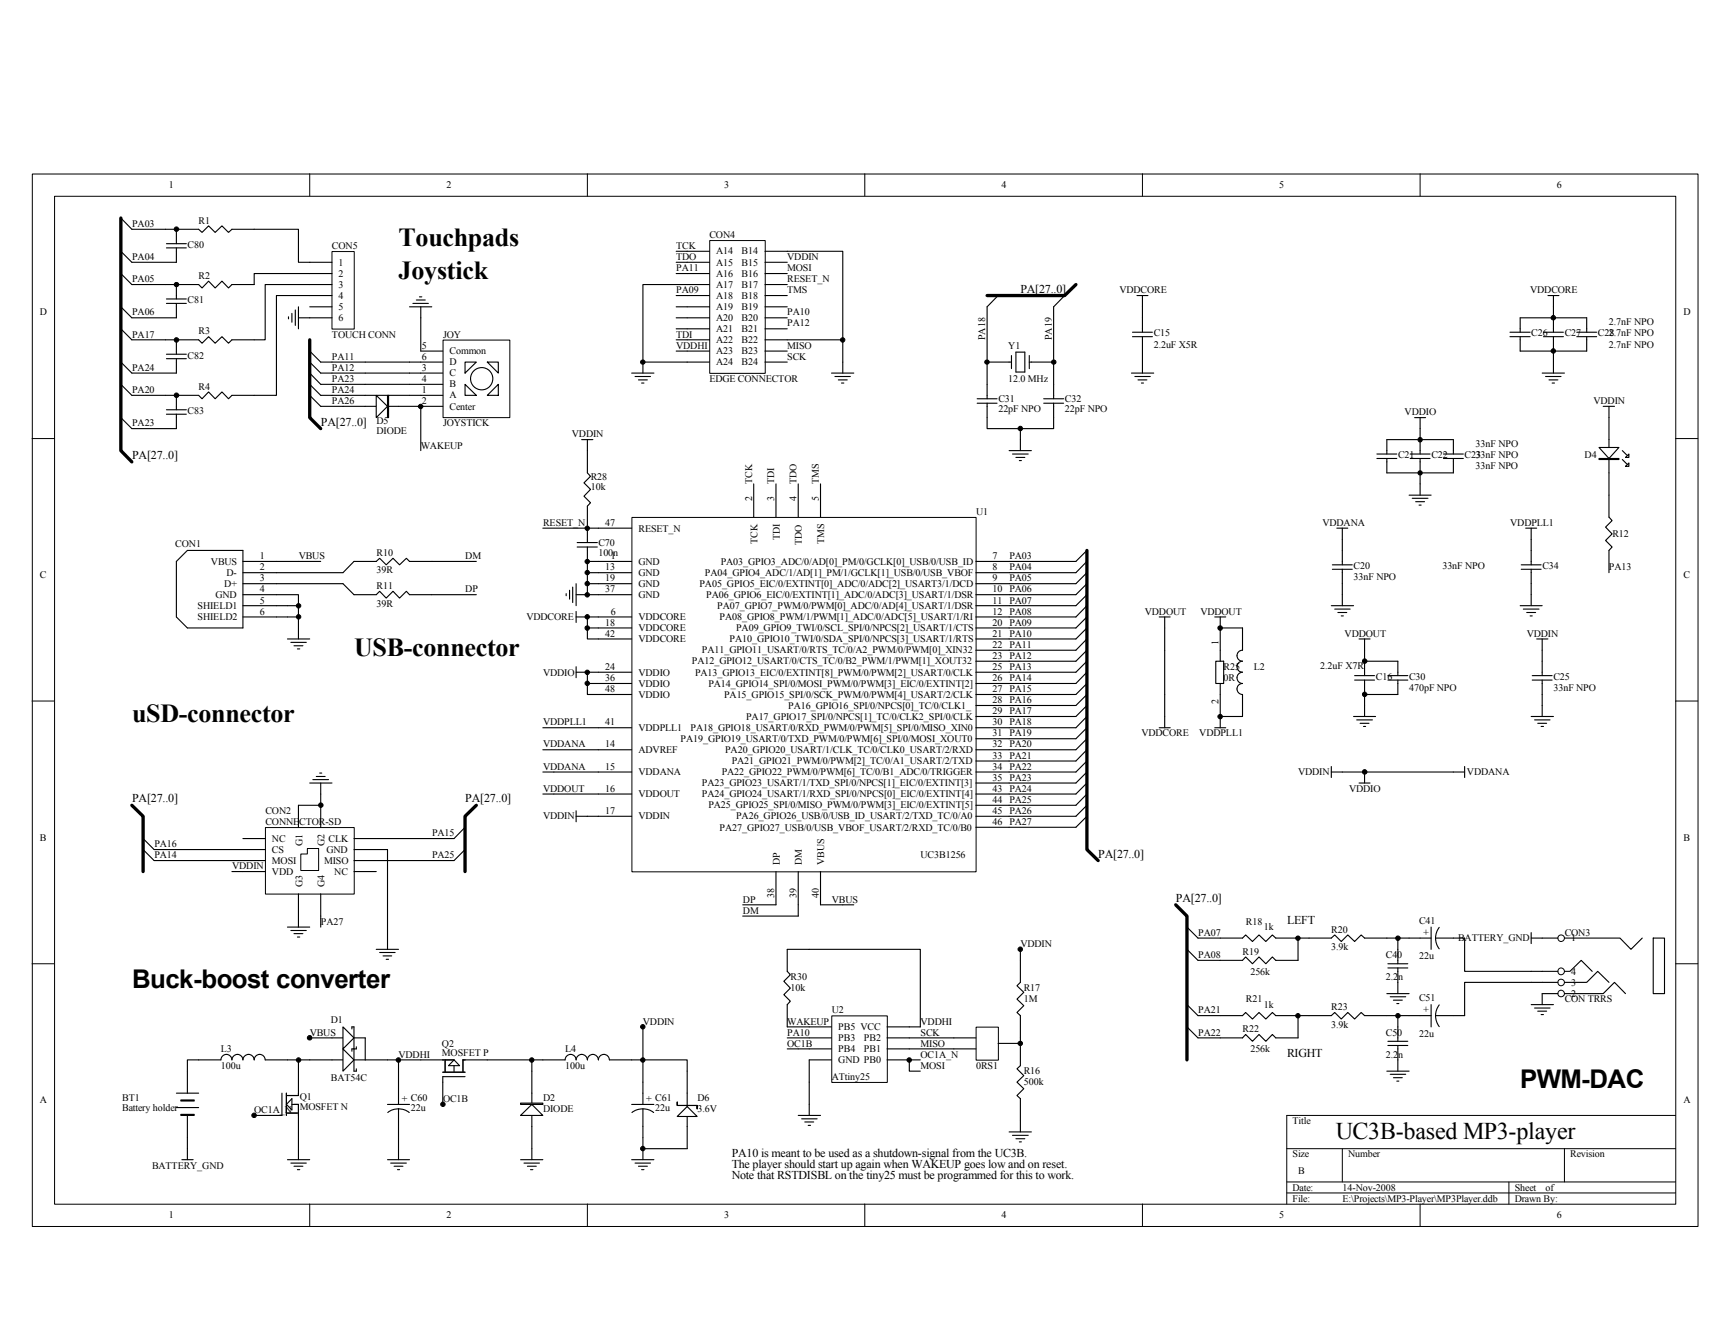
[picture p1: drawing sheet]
<svg xmlns="http://www.w3.org/2000/svg" width="279mm" height="216mm" viewBox="0 0 279 216" stroke-linecap="round" stroke-linejoin="round" font-family="sans-serif">
<g fill="none" stroke="#000" stroke-width=".16">
<path d="M5.2 28.1h269.2v170.1h-269.2zM8.8 31.7h262v162.9h-262zM50 28.1v3.6M94.9 28.1v3.6M139.7 28.1v3.6M184.6 28.1v3.6M229.5 28.1v3.6M5.2 70.9h3.6M270.8 70.9h3.6M5.2 113.3h3.6M270.8 113.3h3.6M5.2 155.7h3.6"/>
<path d="M270.8 155.7h3.6M50 194.6v3.6M94.9 194.6v3.6M139.7 194.6v3.6M184.6 194.6v3.6M207.9 185.6h62.9M207.9 191h62.9M207.9 192.8h62.9M216.9 185.6v5.4M229.5 194.6v3.6M243.8 191v3.6M252.8 185.6v5.4"/>
<path d="M270.8 180.3h-62.9v14.3"/>
</g>
<path d="M102.2 83.7h55.5v57.2h-55.5z" fill="#fff"/>
<path d="M102.1 83.6h55.6v57.3h-55.6z" fill="none" stroke="#000" stroke-width=".16"/>
<g fill="none" stroke="#000" stroke-width=".18">
<path d="M121.8 78.2v5.4M125.4 78.2v5.4M129 78.2v5.4M132.6 78.2v5.4M96.7 90.7h5.4M96.7 99.7h5.4M96.7 92.5h5.4M96.7 94.3h5.4M96.7 96.1h5.4M96.7 85.4h5.4M157.7 90.7h5.4M157.7 99.7h5.4"/>
<path d="M157.7 92.5h5.4M157.7 94.3h5.4M157.7 96.1h5.4M157.7 97.9h5.4M96.7 101.5h5.4M96.7 103.3h5.4M96.7 108.6h5.4M96.7 110.5h5.4M96.7 112.2h5.4M96.7 117.6h5.4M157.7 101.5h5.4M157.7 103.3h5.4"/>
<path d="M157.7 105.1h5.4M157.7 106.9h5.4M157.7 108.6h5.4M157.7 110.5h5.4M157.7 112.2h5.4M157.7 114h5.4M157.7 115.8h5.4M157.7 117.6h5.4M157.7 119.4h5.4M96.7 121.2h5.4M96.7 124.8h5.4M96.7 128.3h5.4"/>
<path d="M96.7 131.9h5.4M157.7 121.2h5.4M157.7 124.8h5.4M157.7 128.3h5.4M157.7 131.9h5.4M157.7 123h5.4M157.7 126.5h5.4M157.7 130.1h5.4M157.7 133.7h5.4M125.4 140.8v5.4M129 140.8v5.4M132.6 140.8v5.4"/>
</g>
<path d="M134.5 164.2h8.9v10.7h-8.9z" fill="#fff"/>
<path d="M134.4 164.2h9v10.7h-9z" fill="none" stroke="#000" stroke-width=".16"/>
<g fill="none" stroke="#000" stroke-width=".18">
<path d="M28.5 179h3.6M28.5 176.7h3.6M30.3 173.1v3.6M32.1 171.3h3.6a.89 .89 0 0 1 .9-.9 .89 .89 0 0 1 .9 .9 .89 .89 0 0 1 .9-.9 .89 .89 0 0 1 .9 .9 .91 .91 0 0 1 .9-.9 .91 .91 0 0 1 .9 .9 .89 .89 0 0 1 .9-.9 .89 .89 0 0 1 .9 .9h3.6M87.7 171.3h3.6a.89 .89 0 0 1 .9-.9 .89 .89 0 0 1 .9 .9 .91 .91 0 0 1 .9-.9 .91 .91 0 0 1 .9 .9 .89 .89 0 0 1 .9-.9 .89 .89 0 0 1 .9 .9 .89 .89 0 0 1 .9-.9 .89 .89 0 0 1 .9 .9h3.6M130.8 165.9h3.6M130.8 167.7h3.6M130.8 169.5h3.6M130.8 171.3h3.6M143.3 165.9h3.6M143.3 167.7h3.6M143.3 169.5h3.6"/>
<path d="M143.3 171.3h3.6M30.3 180.3v3.6M46.5 187.4h3.5M47 188h2.5M47.5 188.5h1.4M48.1 189h.3M48.2 185.6v1.8"/>
</g>
<path d="M29.2 177.8h2.2v.1h-2.2z" fill-rule="evenodd" fill="#fff"/>
<path d="M29.2 177.8h2.2v.1h-2.2z" fill="none" stroke="#000" stroke-width=".18"/>
<path d="M29.2 180.1h2.2v.2h-2.2z" fill-rule="evenodd" fill="#fff"/>
<g fill="none" stroke="#000" stroke-width=".18">
<path d="M175.6 88.9l-1.7 1.8h-10.8M175.6 90.7l-1.7 1.8h-10.8M175.6 92.5l-1.7 1.8h-10.8M175.6 94.3l-1.7 1.8h-10.8M175.6 96.1l-1.7 1.8h-10.8M175.6 97.9l-1.7 1.8h-10.8M175.6 99.7l-1.7 1.8h-10.8M175.6 101.5l-1.7 1.8h-10.8M175.6 103.3l-1.7 1.8h-10.8M175.6 105.1l-1.7 1.8h-10.8M175.6 106.9l-1.7 1.7h-10.8M175.6 108.6l-1.7 1.9h-10.8"/>
<path d="M175.6 110.5l-1.7 1.7h-10.8M175.6 112.2l-1.7 1.8h-10.8M175.6 114l-1.7 1.8h-10.8M175.6 115.8l-1.7 1.8h-10.8M175.6 117.6l-1.7 1.8h-10.8M175.6 119.4l-1.7 1.8h-10.8M175.6 121.2l-1.7 1.8h-10.8M175.6 123l-1.7 1.8h-10.8M175.6 124.8l-1.7 1.7h-10.8M175.6 126.5l-1.7 1.8h-10.8M175.6 128.3l-1.7 1.8h-10.8M175.6 130.1l-1.7 1.8h-10.8"/>
<path d="M175.6 131.9l-1.7 1.8h-10.8M164.9 153.4v5.4l-.6 .5 1.1 1.1-1.1 1.1 1.1 1-1.1 1.1 .6 .5v3.6M191.8 149.8l1.8 1.8h7.2l.5-.5 1.1 1 1.1-1 1.1 1 1-1 .6 .5h3.6M224.3 156.4h3.2M224.3 155.7h3.2M225.9 151.6v4.1M225.9 156.4v4.2M231.3 151.6h-10.8l-.5-.5-1.1 1-1.1-1-1.1 1-1-1-.6 .5h-5.3v3.6h-3.6l-.6-.6-1 1.1-1.1-1.1-1.1 1.1-1.1-1.1-.5 .6h-7.2l-1.8-1.8M231.3 149.8v3.6M232 151.6l.2 1.1 .4 .6M232 151.6h4.7M232.6 149.9l-.5 1-.1 .7"/>
<path d="M32.1 171.3h-1.8v1.8M45.6 176.7v3.6h-4.5M46.3 176.7v3.6M46.3 179.9h1.9M46.5 171.3h3.5M47.2 178.5h1v7.1M47.2 177.5v1.9l-.9-.9zM48.2 171.3v5.7h-1.9M62.6 178.5h3.6M62.6 171.3h10.8M64.4 179.2l1.1 .2 .6 .4M64.4 179.2l-1.1 .2-.6 .4"/>
<path d="M64.4 171.3v7.2M64.4 179.2v8.2M71.6 173.3h3.5M71.9 171.3v2M73.4 171.3l.9 .9h-1.8zM73.4 172.2v1.1M75.1 174h-3.5v4.5M85.9 171.3v1.8M87.7 171.3h-12.9v2M102.1 171.3h1.8v7.2M102.1 178.5h3.6M103.9 179.2l1.1 .2 .6 .4"/>
<path d="M103.9 179.2l-1.1 .2-.7 .4M103.9 165.9v5.4M103.9 179.2v8.2M130.8 171.3v3.6M130.8 178.5v1.8M164.9 168.6v3.6l-.6 .5 1.1 1.1-1.1 1.1 1.1 1-1.1 1.1 .6 .5v3.6M191.8 162.3l1.8 1.8h7.2l.5-.5 1.1 1.1 1.1-1.1 1.1 1.1 1-1.1 .6 .5h3.6M224.1 160.6h3.6M224.1 173.1h3.6M224.3 169h3.2M224.3 168.3h3.2M224.7 161.1h2.5"/>
<path d="M224.7 173.6h2.5M225.2 161.6h1.4M225.2 174.2h1.4M225.7 162.2h.4M225.7 174.7h.4M225.9 164.1v4.2M225.9 169v4.1M231.3 164.1h-10.8l-.5-.5-1.1 1.1-1.1-1.1-1.1 1.1-1-1.1-.6 .5h-5.3v3.6h-3.6l-.6-.5-1 1.1-1.1-1.1-1.1 1.1-1.1-1.1-.5 .5h-7.2l-1.8-1.8M231.3 162.3v3.6M232 164.1l.1 .8 .5 1M232 164.1h4.7M232.6 162.4l-.5 1-.1 .7"/>
<path d="M29.2 180.1h2.2v.2h-2.2zM30.3 183.9v1.7M62.6 187.4h3.6M63.1 188h2.6M63.7 188.5h1.4M64.2 189h.4M84.1 187.4h3.6M84.7 188h2.5M85.2 188.5h1.5M85.7 189h.4M85.9 185.6v1.8M102.1 187.4h3.6"/>
<path d="M102.6 188h2.5M103.2 188.5h1.4M103.7 189h.4M129 180.3h3.6M129.5 180.8h2.5M130.1 181.3h1.4M130.6 181.9h.4"/>
</g>
<g fill="#000">
<circle cx="164.9" cy="153.4" r=".36"/>
<circle cx="50" cy="167.7" r=".36"/>
<circle cx="71.6" cy="178.5" r=".36"/>
<circle cx="103.9" cy="165.9" r=".36"/>
<circle cx="41.1" cy="180.2" r=".36"/>
</g>
<g fill="none" stroke="#000" stroke-width=".16">
<circle cx="164.9" cy="153.4" r=".36"/>
<circle cx="50" cy="167.7" r=".36"/>
<circle cx="71.6" cy="178.5" r=".36"/>
<circle cx="103.9" cy="165.9" r=".36"/>
<circle cx="41.1" cy="180.2" r=".36"/>
</g>
<path d="M175.6 88.9v48.4l1.9 1.8M190 146.2l1.8 1.8v23.3" fill="none" stroke="#000" stroke-width=".54"/>
<path d="M42.9 133.8h14.3v10.7h-14.3z" fill="#fff"/>
<path d="M42.9 133.7h14.3v10.8h-14.3z" fill="none" stroke="#000" stroke-width=".16"/>
<path d="M48.6 138h1.1v-.9h1.8v3.6h-2.9z" fill-rule="evenodd" fill="#fff"/>
<g fill="none" stroke="#000" stroke-width=".16">
<path d="M48.6 138h1.1v-.9h1.8v3.6h-2.9z"/>
<circle cx="251" cy="51.3" r=".36"/>
<circle cx="251" cy="56.7" r=".36"/>
<circle cx="229.5" cy="71.1" r=".35"/>
<circle cx="229.5" cy="76.4" r=".35"/>
<circle cx="197.2" cy="101.5" r=".36"/>
<circle cx="197.2" cy="115.8" r=".36"/>
<circle cx="220.5" cy="106.8" r=".37"/>
<circle cx="220.5" cy="112.2" r=".37"/>
</g>
<g fill="none" stroke="#000" stroke-width=".18">
<path d="M159.5 58.5h3.9M161.3 47.8l-1.8 1.8v14.8M163.4 57.5v2.1M164.2 56.9h1.4v3.2h-1.4zM166.3 58.5h4M166.3 57.5v2.1M172 47.8l-1.7 1.8v14.8M183 54.4h3.2M183 53.7h3.2M183.7 47.8h1.8M184.6 47.8v5.9M184.6 54.4v5.9"/>
<path d="M244 54.4h3.3M244 53.7h3.3M245.7 53.7v-2.3h10.7v2.3M245.7 54.4v2.3h10.7v-2.3M249.4 54.4h3.2M249.4 53.7h3.2M250.1 47.8h1.8M251 47.8v5.9M251 54.4v5.9M254.8 54.4h3.2M254.8 53.7h3.2M94 71h1.8"/>
<path d="M94.9 71v5.4l.5 .6-1 1 1 1.1-1 1.1 1 1-.5 .6v5.9M157.9 65.2h3.2M157.9 64.4h3.2M159.5 65.2v4.1h10.8v-4.1M163.1 72.8h3.6M163.6 73.4h2.6M164.2 73.9h1.4M164.7 74.4h.4M164.9 69.3v3.5M168.7 65.2h3.2M168.7 64.4h3.2M182.8 60.3h3.6"/>
<path d="M183.4 60.8h2.5M183.9 61.4h1.4M184.4 61.9h.4M222.5 74.1h3.2M222.5 73.4h3.2M224.1 73.4v-2.4h10.8v2.4M224.1 74.1v2.3h10.8v-2.3M227.9 74.1h3.2M227.9 73.4h3.2M228.6 67.5h1.8M229.5 67.5v5.9M229.5 74.1v5.9"/>
<path d="M233.3 74.1h3.2M233.3 73.4h3.2M249.2 60.3h3.6M249.8 60.8h2.5M250.3 61.4h1.5M250.8 61.9h.4M260 67.5v12.5M262.2 74.3l.7 .7M262.2 72.8l.7 .7M28.5 90.7l1.8-1.8h9v12.6h-9l-1.8-1.8zM39.3 96.1h8.9v7.2M39.3 94.3h16.1l1.8 1.8"/>
<path d="M39.3 99.7h8.9M39.3 97.9h8.9M39.3 90.7h12.5M57.2 90.7l-1.8 1.8h-16.1M69.8 96.1h7.2M69.8 90.7h7.2M87.7 85.4h9M91.5 95.9v.4M92 95.4v1.4M92.5 94.9v2.5M93.1 94.3v3.6M93.1 98.8v1.8"/>
<path d="M93.1 96.1h1.8M93.1 99.7h3.6M93.3 88.4h3.2M93.3 87.7h3.2M94.9 92.5v3.6h1.8M94.9 99.7v3.6h1.8M94.9 94.3h1.8M94.9 92.5h1.8M94.9 88.4v2.3M96.7 90.7h-1.8v1.8M187.3 99.7h1.8M188.2 99.7v5.4"/>
<path d="M196.3 99.7h1.8M197.2 99.7v7.2M215.1 97.9h3.6M215.3 92h3.2M215.3 91.3h3.2M215.7 98.4h2.5M216 85.4h1.8M216.2 99h1.4M216.7 99.5h.4M216.9 85.4v5.9M216.9 92v5.9M227.7 80h3.6"/>
<path d="M228.2 80.5h2.6M228.8 81.1h1.4M229.3 81.6h.4M245.7 97.9h3.5M245.8 92h3.2M245.8 91.3h3.2M246.2 98.4h2.5M246.5 85.4h1.8M246.7 99h1.5M247.3 99.5h.3M247.4 85.4v5.9M247.4 92v5.9"/>
<path d="M46.5 103.3h3.5M47 103.8h2.5M47.5 104.4h1.4M48.1 104.9h.3M87.7 117.6h9M93.1 107.7v1.8M93.1 108.6h3.6M94.9 108.6v3.6h1.8M94.9 101.5h1.8M94.9 110.5h1.8M187.3 117.6h1.8M188.2 112.2v5.4"/>
<path d="M196.3 117.6h1.8M196.5 106.9h1.2v3.6h-1.2zM197.2 101.5h3.6v3.6a.89 .89 0 0 0-.9 .9 .89 .89 0 0 0 .9 .9 .89 .89 0 0 0-.9 .8 .89 .89 0 0 0 .9 .9 .91 .91 0 0 0-.9 .9 .91 .91 0 0 0 .9 1 .89 .89 0 0 0-.9 .8 .89 .89 0 0 0 .9 .9v3.6h-3.6M197.2 110.5v7.1M218.7 115.8h3.6M218.9 109.9h3.2M218.9 109.2h3.2M219.2 116.3h2.6M219.6 103.3h1.8M219.8 116.9h1.4M220.3 117.4h.4M220.5 106.9h5.4v2.3"/>
<path d="M220.5 103.3v5.9M220.5 109.9v5.9M224.3 109.9h3.2M224.3 109.2h3.2M225.9 109.9v2.3h-5.4M247.4 115.8h3.6M247.6 109.9h3.2M247.6 109.2h3.2M248 116.3h2.5M248.3 103.3h1.8M248.5 116.9h1.4M249 117.4h.4"/>
<path d="M249.2 103.3v5.9M249.2 109.9v5.9M23.1 135.5l1.8 1.8h18M23.1 137.3l1.8 1.8h18M39.3 135.5h3.6M48.2 130.1v3.6M51.8 130.1v3.6M57.2 137.3h5.4v7.1M75.1 133.7l-1.7 1.8h-16.2M75.1 137.3l-1.7 1.8h-16.2M87.7 124.8h9M87.7 128.3h9"/>
<path d="M87.7 121.2h9M93.1 131v1.8M93.1 131.9h3.6M215.1 124.8h5.4v1.7M215.1 123.9v1.7M219.6 126.5h1.8M234.9 124.8h1.8M236.7 123.9v1.7M37.5 140.8h5.4M48.2 144.4v3.6M51.8 144.4v3.6M57.2 140.8h3.6"/>
<path d="M60.8 153.4h3.6M61.4 153.9h2.4M61.9 154.5h1.4M62.4 155h.4M62.6 151.6v1.8M120 146.2h5.4M129 146.2v1.8h-9M132.6 146.2h5.4"/>
</g>
<path d="M173.9 46l-1.9 1.8h-12.5M21.3 130.1l1.8 1.8v8.9M77 130.1l-1.9 1.8v8.9" fill="none" stroke="#000" stroke-width=".54"/>
<g fill="#000">
<circle cx="251" cy="51.3" r=".36"/>
<circle cx="251" cy="56.7" r=".36"/>
<circle cx="229.5" cy="71.1" r=".35"/>
<circle cx="229.5" cy="76.4" r=".35"/>
<circle cx="197.2" cy="101.5" r=".36"/>
<circle cx="197.2" cy="115.8" r=".36"/>
<circle cx="220.5" cy="106.8" r=".37"/>
<circle cx="220.5" cy="112.2" r=".37"/>
</g>
<path d="M258.4 72.3h3.2l-1.6 1.8z" fill="#fff"/>
<path d="M258.4 72.3h3.2l-1.6 1.8z" fill="none" stroke="#000" stroke-width=".18"/>
<path d="M258.4 74.1h3.2v.2h-3.2z" fill-rule="evenodd" fill="#fff"/>
<path d="M258.4 74.1h3.2v.2h-3.2z" fill="none" stroke="#000" stroke-width=".18"/>
<path d="M263.2 74.8v.6h-.5z" fill="#fff"/>
<path d="M263.2 74.8v.6h-.5z" fill="none" stroke="#000" stroke-width=".18"/>
<path d="M263.2 73.4v.5h-.5z" fill="#fff"/>
<g fill="none" stroke="#000" stroke-width=".18">
<path d="M19.5 35.2l1.8 1.9h10.8l.6 .5 1-1.1 1.1 1.1 1.1-1.1 1 1.1 .6-.5h3.6M26.9 39.4h3.2M28.5 37.1v2.3M19.5 44.2l1.8 1.8h10.8l.6 .5 1-1.1 1.1 1.1 1.1-1.1 1 1.1 .6-.5h3.6M19.5 53.1l1.8 1.8h10.8l.6 .6 1-1.1 1.1 1.1 1.1-1.1 1 1.1 .6-.6h3.6M26.9 40.1h3.2M26.9 49h3.2M26.9 48.3h3.2M26.9 58h3.2M26.9 57.2h3.2M28.5 40.1v2.3h-7.2l-1.8-1.8M28.5 46v2.3"/>
<path d="M28.5 49v2.4h-7.2l-1.8-1.8M28.5 54.9v2.3M28.5 58v2.3h-7.2l-1.8-1.8M19.5 62.1l1.8 1.8h10.8l.6 .5 1-1.1 1.1 1.1 1.1-1.1 1 1.1 .6-.5h3.6M26.9 66.9h3.2M26.9 66.2h3.2M28.5 63.9v2.3M28.5 66.9v2.4h-7.2l-1.8-1.8M259.1 65.7h1.8M260 65.7v1.8M263.2 73.4v.5h-.5z"/>
</g>
<path d="M19.5 35.2v37.6l1.8 1.8" fill="none" stroke="#000" stroke-width=".54"/>
<g fill="#000">
<circle cx="94.9" cy="94.3" r=".36"/>
<circle cx="94.9" cy="92.5" r=".36"/>
<circle cx="94.9" cy="99.7" r=".36"/>
<circle cx="94.9" cy="96.1" r=".36"/>
<circle cx="94.9" cy="101.5" r=".36"/>
<circle cx="94.9" cy="108.7" r=".36"/>
<circle cx="94.9" cy="110.4" r=".36"/>
</g>
<g fill="none" stroke="#000" stroke-width=".16">
<circle cx="94.9" cy="94.3" r=".36"/>
<circle cx="94.9" cy="92.5" r=".36"/>
<circle cx="94.9" cy="99.7" r=".36"/>
<circle cx="94.9" cy="96.1" r=".36"/>
<circle cx="94.9" cy="101.5" r=".36"/>
<circle cx="94.9" cy="108.7" r=".36"/>
<circle cx="94.9" cy="110.4" r=".36"/>
</g>
<path d="M71.6 55h10.8v12.5h-10.8z" fill="#fff"/>
<g fill="none" stroke="#000" stroke-width=".16">
<path d="M71.6 55h10.8v12.5h-10.8z"/>
<circle cx="48.2" cy="99.7" r=".36"/>
<circle cx="48.2" cy="97.9" r=".36"/>
<circle cx="51.8" cy="130.1" r=".37"/>
<circle cx="209.7" cy="151.6" r=".36"/>
<circle cx="225.9" cy="151.6" r=".37"/>
<circle cx="252.3" cy="157" r=".54"/>
<circle cx="252.3" cy="151.6" r=".54"/>
<circle cx="252.3" cy="158.8" r=".54"/>
<circle cx="48.2" cy="171.3" r=".36"/>
<circle cx="64.4" cy="171.3" r=".36"/>
<circle cx="85.9" cy="171.3" r=".36"/>
<circle cx="209.7" cy="164.1" r=".36"/>
<circle cx="225.9" cy="164.1" r=".37"/>
<circle cx="252.3" cy="160.6" r=".54"/>
</g>
<g fill="none" stroke="#000" stroke-width=".18">
<path d="M50 58.5l1.8 1.8h19.8M50 56.7l1.8 1.8h19.8M66.2 49.6h3.6M66.7 49h2.5M67.3 48.5h1.4M67.8 48h.4M68 49.6v7.1h3.6M75.1 58.5h1.9l-1.9 1.8zM78.7 58.5h1.8v1.8zM50 62.1l1.8 1.8h19.8M50 60.3l1.8 1.8h19.8M50 63.9l1.8 1.8"/>
<path d="M68 65.7h3.6M75.1 62.1l1.9 1.8h-1.9zM80.5 62.1v1.8h-1.8zM57.2 90.7h3.6l.6-.5 1 1.1 1.1-1.1 1.1 1.1 1.1-1.1 .5 .5h3.6M57.2 96.1h3.6l.6-.5 1 1.1 1.1-1.1 1.1 1.1 1.1-1.1 .5 .5h3.6M50 126.5h3.6M50.6 126h2.5M51.1 125.5h1.4M51.7 124.9h.3M51.8 126.5v3.6h-3.6M46.5 149.8h3.5M47 150.4h2.5"/>
<path d="M47.5 150.9h1.4M48.1 151.4h.3M48.2 148v1.8M51.8 148v1.8M62.6 144.4v7.2M247.4 151.6h4.4M247.4 157h4.4M247.4 158.8h4.4M247.4 150.7v1.8M252.8 151.6h9l1.8 1.8 1.8-1.8M252.8 158.8h3.6l1.8-1.8 1.8 1.8M252.8 157h.9l1.8-1.8 1.8 1.8"/>
<path d="M267.2 151.6h1.8v9h-1.8zM50 171.3h5.4M56.9 169.9v-.4h.3v3.6h.4v-.4M57.2 171.3h5.4M249.2 160.6h2.6M252.8 160.6h6.3l1.8-1.8 1.8 1.8M29.4 187.4h1.8M30.3 185.6v1.8"/>
<circle cx="77.8" cy="61.2" r="1.8"/>
</g>
<path d="M50 54.9v12.6l1.8 1.8" fill="none" stroke="#000" stroke-width=".54"/>
<g fill="#000">
<circle cx="48.2" cy="99.7" r=".36"/>
<circle cx="48.2" cy="97.9" r=".36"/>
<circle cx="51.8" cy="130.1" r=".37"/>
<circle cx="209.7" cy="151.6" r=".36"/>
<circle cx="225.9" cy="151.6" r=".37"/>
<circle cx="48.2" cy="171.3" r=".36"/>
<circle cx="64.4" cy="171.3" r=".36"/>
<circle cx="85.9" cy="171.3" r=".36"/>
<circle cx="209.7" cy="164.1" r=".36"/>
<circle cx="225.9" cy="164.1" r=".37"/>
</g>
<path d="M55.4 169.5l1.8 1.8-1.8 1.8z" fill="#fff"/>
<path d="M50 167.7h5.4M55.4 169.5l1.8 1.8-1.8 1.8zM56.9 166.3v-.4h.3v3.6h.4v-.3M57.2 167.7h1.8" fill="none" stroke="#000" stroke-width=".18"/>
<path d="M55.4 165.9l1.8 1.8-1.8 1.8z" fill="#fff"/>
<g fill="none" stroke="#000" stroke-width=".18">
<path d="M136.2 58.5v1.8M134.4 60.3h3.6M134.9 60.8h2.5M135.5 61.4h1.4M136 61.9h.4M188.2 105.1v7.1M220.5 124.8h14.4M55.4 165.9l1.8 1.8-1.8 1.8zM59 167.7v3.6M127.2 169.5h3.6M130.8 174.9v3.6M146.9 165.9h1.8"/>
<path d="M148.7 171.3h-1.8v1.8h1.8"/>
</g>
<g fill="#000">
<circle cx="28.5" cy="37" r=".37"/>
<circle cx="28.5" cy="54.9" r=".37"/>
<circle cx="28.5" cy="46" r=".36"/>
<circle cx="159.5" cy="58.5" r=".35"/>
<circle cx="170.3" cy="58.5" r=".36"/>
<circle cx="28.5" cy="63.9" r=".37"/>
<circle cx="164.9" cy="69.2" r=".36"/>
<circle cx="94.9" cy="90.7" r=".36"/>
<circle cx="94.9" cy="85.4" r=".36"/>
<circle cx="220.5" cy="124.7" r=".37"/>
</g>
<g fill="none" stroke="#000" stroke-width=".16">
<circle cx="28.5" cy="37" r=".37"/>
<circle cx="28.5" cy="54.9" r=".37"/>
<circle cx="28.5" cy="46" r=".36"/>
<circle cx="159.5" cy="58.5" r=".35"/>
<circle cx="170.3" cy="58.5" r=".36"/>
<circle cx="28.5" cy="63.9" r=".37"/>
<circle cx="164.9" cy="69.2" r=".36"/>
<circle cx="94.9" cy="90.7" r=".36"/>
<circle cx="94.9" cy="85.4" r=".36"/>
<circle cx="220.5" cy="124.7" r=".37"/>
</g>
<path d="M114.7 38.9h9v21.4h-9z" fill="#fff"/>
<g fill="none" stroke="#000" stroke-width=".16">
<path d="M114.7 38.9h9v21.4h-9z"/>
<circle cx="103.9" cy="58.5" r=".35"/>
<circle cx="136.2" cy="54.9" r=".36"/>
</g>
<g fill="none" stroke="#000" stroke-width=".18">
<path d="M103.9 58.5v1.8M109.3 40.6h5.3M109.3 42.4h5.3M109.3 44.2h5.3M109.3 47.8h5.3M109.3 49.6h5.3M109.3 51.4h5.3M109.3 53.1h5.3M109.3 54.9h5.3M109.3 56.7h5.3M114.6 46h-10.7v12.5h10.7M123.6 40.6h12.6v17.9"/>
<path d="M123.6 42.4h3.6M123.6 44.2h3.6M123.6 46h3.6M123.6 47.8h3.6M123.6 49.6h3.6M123.6 51.4h3.6M123.6 53.1h3.6M123.6 54.9h12.6M123.6 56.7h3.6M123.6 58.5h3.6M55.4 65.7h12.6M102.1 60.3h3.6"/>
<path d="M102.6 60.8h2.5M103.2 61.4h1.4M103.7 61.9h.4M127.2 167.7h3.6M130.8 165.9h-3.6v-3.6l.5-.5-1-1.1 1-1-1-1.1 1-1.1-.5-.5v-3.6h21.5v12.5"/>
</g>
<g fill="#000">
<circle cx="103.9" cy="58.5" r=".35"/>
<circle cx="136.2" cy="54.9" r=".36"/>
</g>
<path d="M62.6 63.9h.2v3.6h-.2z" fill-rule="evenodd" fill="#fff"/>
<path d="M62.6 63.9h.2v3.6h-.2z" fill="none" stroke="#000" stroke-width=".18"/>
<path d="M60.8 63.9l1.8 1.8-1.8 1.8z" fill="#fff"/>
<path d="M51.8 65.7h3.6M60.8 63.9l1.8 1.8-1.8 1.8zM68 65.7v7.1M111 173.1v12.5" fill="none" stroke="#000" stroke-width=".18"/>
<circle cx="146.9" cy="171.3" r=".36" fill="#000"/>
<circle cx="146.9" cy="171.3" r=".36" fill="none" stroke="#000" stroke-width=".16"/>
<path d="M109.4 178.1v.5h3.3v.6v-.6h-3.3z" fill-rule="evenodd" fill="#fff"/>
<path d="M109.4 178.1v.5h3.3v.6v-.6h-3.3z" fill="none" stroke="#000" stroke-width=".18"/>
<path d="M109.4 180.4l1.6-1.6 1.7 1.6z" fill="#fff"/>
<path d="M41.1 37.1h7.1v5.3h1.8M46.6 51.2v.3M47.2 50.6v1.5M47.7 50.1v2.5M48.2 49.6v3.5M48.2 51.4h1.8M50 44.2h-8.9v1.8M50 46h-7.1v8.9h-1.8M50 47.8h-5.3v16.1h-3.6M103.9 171.3h7.1v1.8M111 178.8l1.7 1.6h-3.3zM103.9 185.6h7.1" fill="none" stroke="#000" stroke-width=".18"/>
<g fill="#000">
<circle cx="103.9" cy="171.3" r=".36"/>
<circle cx="103.9" cy="185.6" r=".36"/>
</g>
<g fill="none" stroke="#000" stroke-width=".16">
<circle cx="103.9" cy="171.3" r=".36"/>
<circle cx="103.9" cy="185.6" r=".36"/>
</g>
<path d="M53.7 40.7h3.5v12.5h-3.5z" fill="#fff"/>
<path d="M53.6 40.7h3.6v12.5h-3.6z" fill="none" stroke="#000" stroke-width=".16"/>
<path d="M50 42.4h3.6M50 44.2h3.6M50 46h3.6M50 47.8h3.6M50 49.6h3.6M50 51.4h3.6M85.9 173.1v12.5" fill="none" stroke="#000" stroke-width=".18"/>
<path d="M84.1 178.3h3.6v.2h-3.6z" fill-rule="evenodd" fill="#fff"/>
<path d="M84.1 178.3h3.6v.2h-3.6z" fill="none" stroke="#000" stroke-width=".18"/>
<path d="M84.1 180.3l1.8-1.8 1.8 1.8z" fill="#fff"/>
<path d="M84.1 180.3l1.8-1.8 1.8 1.8z" fill="none" stroke="#000" stroke-width=".18"/>
<circle cx="68" cy="65.7" r=".36" fill="#000"/>
<circle cx="68" cy="65.7" r=".36" fill="none" stroke="#000" stroke-width=".16"/>
<path d="M157.8 166h3.5v5.3h-3.5z" fill="#fff"/>
<g fill="none" stroke="#000" stroke-width=".16">
<path d="M157.7 166h3.6v5.3h-3.6z"/>
<circle cx="164.9" cy="168.6" r=".35"/>
</g>
<g fill="none" stroke="#000" stroke-width=".18">
<path d="M260 80v3.6l.5 .5-1 1.1 1 1.1-1 1 1 1.1-.5 .5v3.6M236.7 151.6v5.4h10.7M247.4 158.8h-10.7v5.3M146.9 167.7h10.8M146.9 169.5h10.8M164.9 167.7v.9h-3.6M247.4 162.3h3.6M248 162.9h2.5M248.5 163.4h1.4M249 164h.4M249.2 160.6v1.7M163.1 182.9h3.6"/>
<path d="M163.6 183.5h2.6M164.2 184h1.4M164.7 184.5h.4M164.9 181.1v1.8"/>
</g>
<circle cx="164.9" cy="168.6" r=".35" fill="#000"/>
<g font-size="4.2">
<text x="64.4" y="39.8">Touchpads</text>
<text x="64.4" y="45.1">Joystick</text>
<text x="57.2" y="106">USB-connector</text>
<text x="21.3" y="116.7">uSD-connector</text>
<text x="21.3" y="159.6">Buck-boost converter</text>
<text x="245.7" y="175.8">PWM-DAC</text>
</g>
<text font-size="3.9" x="215.9" y="184">UC3B-based MP3-player</text>
<g font-size="1.9">
<text x="164.9" y="47.3">PA[27..0]</text>
<text x="51.9" y="68.8">PA[27..0]</text>
<text x="21.3" y="74.2">PA[27..0]</text>
<text x="21.3" y="129.7">PA[27..0]</text>
<text x="75.2" y="129.7">PA[27..0]</text>
<text x="177.5" y="138.6">PA[27..0]</text>
<text x="190" y="145.8">PA[27..0]</text>
<text x="208" y="149.4">LEFT</text>
<text x="208" y="170.9">RIGHT</text>
<text x="118.2" y="190.5">Note that RSTDISBL on the tiny25 must be programmed for this to work.</text>
<text x="118.2" y="187">PA10 is meant to be used as a shutdown-signal from the UC3B.</text>
<text x="118.2" y="188.8">The player should start up again when WAKEUP goes low and on reset.</text>
</g>
<g font-size="1.6">
<text x="27.3" y="30.4">1</text>
<text x="72.1" y="30.4">2</text>
<text x="117" y="30.4">3</text>
<text x="161.8" y="30.4">4</text>
<text x="206.7" y="30.4">5</text>
<text x="251.6" y="30.4">6</text>
<text x="21.3" y="36.7">PA03</text>
<text x="30.3" y="40.1">C80</text>
<text x="32.1" y="36.1">R1</text>
<text x="53.6" y="40.2">CON5</text>
<text x="109.3" y="40.2">TCK</text>
<text x="114.6" y="38.4">CON4</text>
<text x="115.7" y="41.1">A14</text>
<text x="119.8" y="41.1">B14</text>
<text x="21.3" y="42">PA04</text>
<text x="21.3" y="45.6">PA05</text>
<text x="32.1" y="45.1">R2</text>
<text x="54.7" y="42.9">1</text>
<text x="54.7" y="44.7">2</text>
<text x="54.7" y="46.5">3</text>
<text x="109.3" y="42">TDO</text>
<text x="109.3" y="47.4">PA09</text>
<text x="109.3" y="43.8">PA11</text>
<text x="115.7" y="42.9">A15</text>
<text x="115.7" y="44.7">A16</text>
<text x="115.7" y="46.5">A17</text>
<text x="119.8" y="42.9">B15</text>
<text x="119.8" y="44.7">B16</text>
<text x="119.8" y="46.5">B17</text>
<text x="127.2" y="47.4">TMS</text>
<text x="127.2" y="45.6">RESET_N</text>
<text x="127.2" y="43.8">MOSI</text>
<text x="127.2" y="42">VDDIN</text>
<text x="180.9" y="47.4">VDDCORE</text>
<text x="247.3" y="47.4">VDDCORE</text>
<text x="6.4" y="51">D</text>
<text x="21.3" y="51">PA06</text>
<text x="30.3" y="49">C81</text>
<text x="54.7" y="48.3">4</text>
<text x="54.7" y="50.1">5</text>
<text x="54.7" y="51.9">6</text>
<text x="115.7" y="48.3">A18</text>
<text x="115.7" y="50.1">A19</text>
<text x="115.7" y="51.9">A20</text>
<text x="115.7" y="53.7">A21</text>
<text x="119.8" y="48.3">B18</text>
<text x="119.8" y="50.1">B19</text>
<text x="119.8" y="51.9">B20</text>
<text x="119.8" y="53.7">B21</text>
<text x="127.2" y="51">PA10</text>
<text x="127.2" y="52.8">PA12</text>
<text x="260" y="52.6">2.7nF NPO</text>
<text x="272" y="51">D</text>
<text x="21.3" y="60">PA24</text>
<text x="21.3" y="54.6">PA17</text>
<text x="30.3" y="58">C82</text>
<text x="32.1" y="54">R3</text>
<text x="53.6" y="58.1">PA11</text>
<text x="53.6" y="60">PA12</text>
<text x="53.6" y="54.6">TOUCH CONN</text>
<text x="68.2" y="60">3</text>
<text x="68.2" y="58.1">6</text>
<text x="68.2" y="56.4">5</text>
<text x="71.6" y="54.6">JOY</text>
<text x="72.7" y="59">D</text>
<text x="72.7" y="57.2">Common</text>
<text x="109.3" y="54.6">TDI</text>
<text x="109.3" y="56.4">VDDHI</text>
<text x="115.7" y="55.5">A22</text>
<text x="115.7" y="57.2">A23</text>
<text x="115.7" y="59">A24</text>
<text x="119.8" y="55.5">B22</text>
<text x="119.8" y="57.2">B23</text>
<text x="119.8" y="59">B24</text>
<text x="127.2" y="58.1">SCK</text>
<text x="127.2" y="56.4">MISO</text>
<text x="159.2" y="55" transform="rotate(-90 159.2 55)">PA18</text>
<text x="162.9" y="56.4">Y1</text>
<text x="170" y="55" transform="rotate(-90 170 55)">PA19</text>
<text x="186.4" y="54.4">C15</text>
<text x="186.4" y="56.2">2.2uF X5R</text>
<text x="247.4" y="54.4">C26</text>
<text x="252.9" y="54.4">C27</text>
<text x="258.2" y="54.4">C28</text>
<text x="260" y="56.2">2.7nF NPO</text>
<text x="260" y="54.4">2.7nF NPO</text>
<text x="21.3" y="63.5">PA20</text>
<text x="32.1" y="63">R4</text>
<text x="53.6" y="61.7">PA23</text>
<text x="53.6" y="63.5">PA24</text>
<text x="53.6" y="65.3">PA26</text>
<text x="68.2" y="63.5">1</text>
<text x="68.2" y="61.7">4</text>
<text x="68.2" y="65.3">2</text>
<text x="72.7" y="64.4">A</text>
<text x="72.7" y="62.6">B</text>
<text x="72.7" y="60.8">C</text>
<text x="114.6" y="61.7">EDGE CONNECTOR</text>
<text x="161.3" y="64.9">C31</text>
<text x="162.9" y="61.7">12.0 MHz</text>
<text x="172.1" y="64.9">C32</text>
<text x="257.5" y="65.3">VDDIN</text>
<text x="21.3" y="68.9">PA23</text>
<text x="30.3" y="66.9">C83</text>
<text x="60.8" y="68.5">D5</text>
<text x="60.8" y="70.2">DIODE</text>
<text x="71.6" y="68.9">JOYSTICK</text>
<text x="72.7" y="66.2">Center</text>
<text x="92.4" y="70.7">VDDIN</text>
<text x="161.3" y="66.6">22pF NPO</text>
<text x="172.1" y="66.6">22pF NPO</text>
<text x="227" y="67.1">VDDIO</text>
<text x="68" y="72.5">WAKEUP</text>
<text x="95.5" y="77.6">R28</text>
<text x="225.9" y="74.1">C21</text>
<text x="231.3" y="74.1">C22</text>
<text x="236.7" y="74.1">C23</text>
<text x="238.5" y="75.9">33nF NPO</text>
<text x="238.5" y="74.1">33nF NPO</text>
<text x="238.5" y="72.3">33nF NPO</text>
<text x="256.1" y="74.1">D4</text>
<text x="95.5" y="79.3">10k</text>
<text x="121.5" y="78.2" transform="rotate(-90 121.5 78.2)">TCK</text>
<text x="121.5" y="80.9" transform="rotate(-90 121.5 80.9)">2</text>
<text x="125.1" y="78.2" transform="rotate(-90 125.1 78.2)">TDI</text>
<text x="125.1" y="80.9" transform="rotate(-90 125.1 80.9)">3</text>
<text x="128.7" y="78.2" transform="rotate(-90 128.7 78.2)">TDO</text>
<text x="128.7" y="80.9" transform="rotate(-90 128.7 80.9)">4</text>
<text x="132.3" y="80.9" transform="rotate(-90 132.3 80.9)">5</text>
<text x="132.3" y="78.2" transform="rotate(-90 132.3 78.2)">TMS</text>
<text x="157.7" y="83.2">U1</text>
<text x="28.3" y="88.4">CON1</text>
<text x="60.8" y="89.8">R10</text>
<text x="87.8" y="85">RESET_N</text>
<text x="96.7" y="88.2">C70</text>
<text x="96.7" y="89.8">100n</text>
<text x="97.8" y="85">47</text>
<text x="103.2" y="85.9">RESET_N</text>
<text x="122.4" y="87.9" transform="rotate(-90 122.4 87.9)">TCK</text>
<text x="126" y="87.3" transform="rotate(-90 126 87.3)">TDI</text>
<text x="129.6" y="88.1" transform="rotate(-90 129.6 88.1)">TDO</text>
<text x="133.2" y="87.9" transform="rotate(-90 133.2 87.9)">TMS</text>
<text x="213.7" y="85">VDDANA</text>
<text x="244" y="85">VDDPLL1</text>
<text x="260.6" y="86.8">R12</text>
<text x="6.4" y="93.4">C</text>
<text x="34.1" y="91.3">VBUS</text>
<text x="36.2" y="94.8">D+</text>
<text x="36.6" y="93.1">D-</text>
<text x="42" y="93.9">3</text>
<text x="42" y="95.7">4</text>
<text x="42" y="90.4">1</text>
<text x="42" y="92.2">2</text>
<text x="48.3" y="90.4">VBUS</text>
<text x="60.8" y="92.7">39R</text>
<text x="60.8" y="95.2">R11</text>
<text x="75.2" y="90.4">DM</text>
<text x="75.2" y="95.7">DP</text>
<text x="97.8" y="92.2">13</text>
<text x="97.8" y="93.9">19</text>
<text x="97.8" y="95.7">37</text>
<text x="98.7" y="90.4">1</text>
<text x="103.2" y="91.3">GND</text>
<text x="103.2" y="93.1">GND</text>
<text x="103.2" y="94.8">GND</text>
<text x="113" y="94.8">PA05_GPIO5_EIC/0/EXTINT[0]_ADC/0/ADC[2]_USART3/1/DCD</text>
<text x="113.9" y="93.1">PA04_GPIO4_ADC/1/AD[1]_PM/1/GCLK[1]_USB/0/USB_VBOF</text>
<text x="116.5" y="91.3">PA03_GPIO3_ADC/0/AD[0]_PM/0/GCLK[0]_USB/0/USB_ID</text>
<text x="160.4" y="90.4">7</text>
<text x="160.4" y="93.9">9</text>
<text x="160.4" y="95.7">10 PA06</text>
<text x="160.4" y="92.2">8</text>
<text x="163.1" y="90.4">PA03</text>
<text x="163.1" y="92.2">PA04</text>
<text x="163.1" y="93.9">PA05</text>
<text x="218.7" y="92">C20</text>
<text x="218.7" y="93.8">33nF NPO</text>
<text x="233.1" y="92">33nF NPO</text>
<text x="249.3" y="92">C34</text>
<text x="260" y="92.2">PA13</text>
<text x="272" y="93.4">C</text>
<text x="31.9" y="98.4">SHIELD1</text>
<text x="31.9" y="100.2">SHIELD2</text>
<text x="34.8" y="96.7">GND</text>
<text x="42" y="97.5">5</text>
<text x="42" y="99.3">6</text>
<text x="60.8" y="98">39R</text>
<text x="85.1" y="100.2">VDDCORE</text>
<text x="97.8" y="101.1">18</text>
<text x="98.7" y="99.3">6</text>
<text x="103.2" y="100.2">VDDCORE</text>
<text x="103.2" y="102">VDDCORE</text>
<text x="103.2" y="96.7">GND</text>
<text x="114.1" y="96.7">PA06_GPIO6_EIC/0/EXTINT[1]_ADC/0/ADC[3]_USART/1/DSR</text>
<text x="115.9" y="98.4">PA07_GPIO7_PWM/0/PWM[0]_ADC/0/AD[4]_USART/1/DSR</text>
<text x="116.3" y="100.2">PA08_GPIO8_PWM/1/PWM[1]_ADC/0/ADC[5]_USART/1/RI</text>
<text x="119" y="102">PA09_GPIO9_TWI/0/SCL_SPI/0/NPCS[2]_USART/1/CTS</text>
<text x="160.4" y="99.3">12 PA08</text>
<text x="160.4" y="101.1">20 PA09</text>
<text x="160.4" y="97.5">11 PA07</text>
<text x="185" y="99.3">VDDOUT</text>
<text x="194" y="99.3">VDDOUT</text>
<text x="97.8" y="102.9">42</text>
<text x="103.2" y="103.8">VDDCORE</text>
<text x="111.8" y="107.4">PA12_GPIO12_USART/0/CTS_TC/0/B2_PWM/1/PWM[1]_XOUT32</text>
<text x="113.4" y="105.6">PA11_GPIO11_USART/0/RTS_TC/0/A2_PWM/0/PWM[0]_XIN32</text>
<text x="117.9" y="103.8">PA10_GPIO10_TWI/0/SDA_SPI/0/NPCS[3]_USART/1/RTS</text>
<text x="160.4" y="104.7">22 PA11</text>
<text x="160.4" y="106.5">23 PA12</text>
<text x="160.4" y="102.9">21 PA10</text>
<text x="196.9" y="104.2" transform="rotate(-90 196.9 104.2)">1</text>
<text x="217.3" y="102.9">VDDOUT</text>
<text x="246.7" y="102.9">VDDIN</text>
<text x="87.8" y="109.2">VDDIO</text>
<text x="97.8" y="108.3">24</text>
<text x="97.8" y="110.1">36</text>
<text x="97.8" y="111.8">48</text>
<text x="103.2" y="109.2">VDDIO</text>
<text x="103.2" y="111">VDDIO</text>
<text x="103.2" y="112.7">VDDIO</text>
<text x="112.3" y="109.2">PA13_GPIO13_EIC/0/EXTINT[8]_PWM/0/PWM[2]_USART/0/CLK</text>
<text x="114.5" y="111">PA14_GPIO14_SPI/0/MOSI_PWM/0/PWM[3]_EIC/0/EXTINT[2]</text>
<text x="117" y="112.7">PA15_GPIO15_SPI/0/SCK_PWM/0/PWM[4]_USART/2/CLK</text>
<text x="160.4" y="108.3">25 PA13</text>
<text x="160.4" y="113.6">28 PA16</text>
<text x="160.4" y="110.1">26 PA14</text>
<text x="160.4" y="111.8">27 PA15</text>
<text x="196.9" y="113.8" transform="rotate(-90 196.9 113.8)">2</text>
<text x="197.7" y="108.3">R25</text>
<text x="197.7" y="110.1">0R</text>
<text x="202.6" y="108.3">L2</text>
<text x="213.4" y="108.1">2.2uF X7R</text>
<text x="222.3" y="109.9">C16</text>
<text x="227.7" y="109.9">C30</text>
<text x="227.7" y="111.7">470pF NPO</text>
<text x="251" y="109.9">C25</text>
<text x="251" y="111.7">33nF NPO</text>
<text x="87.8" y="117.2">VDDPLL1</text>
<text x="97.8" y="117.2">41</text>
<text x="103.2" y="118.1">VDDPLL1</text>
<text x="110" y="119.9">PA19_GPIO19_USART/0/TXD_PWM/0/PWM[6]_SPI/0/MOSI_XOUT0</text>
<text x="111.6" y="118.1">PA18_GPIO18_USART/0/RXD_PWM/0/PWM[5]_SPI/0/MISO_XIN0</text>
<text x="120.6" y="116.3">PA17_GPIO17_SPI/0/NPCS[1]_TC/0/CLK2_SPI/0/CLK</text>
<text x="127.4" y="114.5">PA16_GPIO16_SPI/0/NPCS[0]_TC/0/CLK1_</text>
<text x="160.4" y="115.4">29 PA17</text>
<text x="160.4" y="117.2">30 PA18</text>
<text x="160.4" y="119">31 PA19</text>
<text x="184.4" y="119">VDDCORE</text>
<text x="193.8" y="119">VDDPLL1</text>
<text x="87.8" y="124.4">VDDANA</text>
<text x="87.8" y="120.8">VDDANA</text>
<text x="97.8" y="120.8">14</text>
<text x="97.8" y="124.4">15</text>
<text x="103.2" y="121.7">ADVREF</text>
<text x="103.2" y="125.3">VDDANA</text>
<text x="116.6" y="125.3">PA22_GPIO22_PWM/0/PWM[6]_TC/0/B1_ADC/0/TRIGGER</text>
<text x="117.2" y="121.7">PA20_GPIO20_USART/1/CLK_TC/0/CLK0_USART/2/RXD</text>
<text x="118.2" y="123.5">PA21_GPIO21_PWM/0/PWM[2]_TC/0/A1_USART/2/TXD</text>
<text x="160.4" y="124.4">34 PA22</text>
<text x="160.4" y="120.8">32 PA20</text>
<text x="160.4" y="122.6">33 PA21</text>
<text x="209.8" y="125.3">VDDIN</text>
<text x="237.1" y="125.3">VDDANA</text>
<text x="42.9" y="131.5">CON2</text>
<text x="87.8" y="128">VDDOUT</text>
<text x="97.8" y="128">16</text>
<text x="97.8" y="131.5">17</text>
<text x="103.2" y="128.9">VDDOUT</text>
<text x="113.4" y="127.1">PA23_GPIO23_USART/1/TXD_SPI/0/NPCS[1]_EIC/0/EXTINT[3]</text>
<text x="113.4" y="128.9">PA24_GPIO24_USART/1/RXD_SPI/0/NPCS[0]_EIC/0/EXTINT[4]</text>
<text x="114.5" y="130.6">PA25_GPIO25_SPI/0/MISO_PWM/0/PWM[3]_EIC/0/EXTINT[5]</text>
<text x="160.4" y="128">43 PA24</text>
<text x="160.4" y="126.2">35 PA23</text>
<text x="160.4" y="131.5">45 PA26</text>
<text x="160.4" y="129.8">44 PA25</text>
<text x="218" y="128">VDDIO</text>
<text x="6.4" y="135.9">B</text>
<text x="24.9" y="136.9">PA16</text>
<text x="42.9" y="133.4">CONNECTOR-SD</text>
<text x="44" y="136">NC</text>
<text x="44" y="137.8">CS</text>
<text x="48.9" y="136.8" transform="rotate(-90 48.9 136.8)">G1</text>
<text x="52.4" y="136.8" transform="rotate(-90 52.4 136.8)">G2</text>
<text x="52.8" y="137.8">GND</text>
<text x="53.1" y="136">CLK</text>
<text x="69.8" y="135.1">PA15</text>
<text x="87.8" y="132.4">VDDIN</text>
<text x="103.2" y="132.4">VDDIN</text>
<text x="116.3" y="134.2">PA27_GPIO27_USB/0/USB_VBOF_USART/2/RXD_TC/0/B0</text>
<text x="119" y="132.4">PA26_GPIO26_USB/0/USB_ID_USART/2/TXD_TC/0/A0</text>
<text x="160.4" y="133.4">46 PA27</text>
<text x="272" y="135.9">B</text>
<text x="24.9" y="138.7">PA14</text>
<text x="37.5" y="140.5">VDDIN</text>
<text x="44" y="139.6">MOSI</text>
<text x="44" y="141.4">VDD</text>
<text x="48.9" y="143.4" transform="rotate(-90 48.9 143.4)">G3</text>
<text x="52.4" y="139.6">MISO</text>
<text x="52.4" y="143.4" transform="rotate(-90 52.4 143.4)">G4</text>
<text x="54" y="141.4">NC</text>
<text x="69.8" y="138.7">PA25</text>
<text x="126" y="139.8" transform="rotate(-90 126 139.8)">DP</text>
<text x="129.6" y="139.8" transform="rotate(-90 129.6 139.8)">DM</text>
<text x="133.2" y="139.8" transform="rotate(-90 133.2 139.8)">VBUS</text>
<text x="148.8" y="138.7">UC3B1256</text>
<text x="51.9" y="149.4">PA27</text>
<text x="120.1" y="145.9">DP</text>
<text x="120.1" y="147.7">DM</text>
<text x="125.1" y="145.2" transform="rotate(-90 125.1 145.2)">38</text>
<text x="128.7" y="145.2" transform="rotate(-90 128.7 145.2)">39</text>
<text x="132.3" y="145.2" transform="rotate(-90 132.3 145.2)">40</text>
<text x="134.4" y="145.9">VBUS</text>
<text x="201.3" y="149.4">R18</text>
<text x="229.3" y="149.3">C41</text>
<text x="164.9" y="153">VDDIN</text>
<text x="193.6" y="151.2">PA07</text>
<text x="193.6" y="154.8">PA08</text>
<text x="200.8" y="154.3">R19</text>
<text x="204.2" y="150.3">1k</text>
<text x="215.1" y="150.7">R20</text>
<text x="215.1" y="153.5">3.9k</text>
<text x="223.9" y="154.8">C40</text>
<text x="229.3" y="155">22u</text>
<text x="231" y="151.1" transform="rotate(-90 231 151.1)">+</text>
<text x="235.6" y="152.1">BATTERY_GND</text>
<text x="252.9" y="151.2">CON3</text>
<text x="253.9" y="152.1">1</text>
<text x="127.8" y="158.4">R30</text>
<text x="127.8" y="160.2">10k</text>
<text x="165.4" y="160.2">R17</text>
<text x="165.4" y="162">1M</text>
<text x="201.3" y="162">R21</text>
<text x="202.1" y="157.5">256k</text>
<text x="223.9" y="158.4">2.2n</text>
<text x="229.3" y="161.8">C51</text>
<text x="252.9" y="162">CON TRRS</text>
<text x="253.9" y="157.5">4</text>
<text x="253.9" y="159.3">3</text>
<text x="253.9" y="161.1">2</text>
<text x="50" y="167.3">VBUS</text>
<text x="53.5" y="165.4">D1</text>
<text x="103.9" y="165.6">VDDIN</text>
<text x="127.2" y="167.3">PA10</text>
<text x="127.2" y="165.6">WAKEUP</text>
<text x="134.4" y="163.7">U2</text>
<text x="135.5" y="166.5">PB5 VCC</text>
<text x="148.8" y="165.6">VDDHI</text>
<text x="148.8" y="167.3">SCK</text>
<text x="193.6" y="163.7">PA21</text>
<text x="193.6" y="167.3">PA22</text>
<text x="200.8" y="166.8">R22</text>
<text x="204.2" y="162.9">1k</text>
<text x="215.1" y="163.2">R23</text>
<text x="215.1" y="166.1">3.9k</text>
<text x="223.9" y="167.3">C50</text>
<text x="229.3" y="167.5">22u</text>
<text x="231" y="163.6" transform="rotate(-90 231 163.6)">+</text>
<text x="35.7" y="170.1">L3</text>
<text x="35.7" y="172.7">100u</text>
<text x="64.4" y="170.9">VDDHI</text>
<text x="71.4" y="169.1">Q2</text>
<text x="71.4" y="170.7">MOSFET P</text>
<text x="91.3" y="170.1">L4</text>
<text x="91.3" y="172.7">100u</text>
<text x="127.2" y="169.1">OC1B</text>
<text x="135.5" y="168.2">PB3</text>
<text x="135.5" y="170.1">PB4</text>
<text x="135.5" y="171.8">GND PB0</text>
<text x="139.6" y="168.2">PB2</text>
<text x="139.6" y="170.1">PB1</text>
<text x="148.8" y="170.9">OC1A_N</text>
<text x="148.8" y="172.7">MOSI</text>
<text x="148.8" y="169.1">MISO</text>
<text x="157.7" y="172.7">0RS1</text>
<text x="165.4" y="173.6">R16</text>
<text x="202.1" y="170.1">256k</text>
<text x="223.9" y="170.9">2.2n</text>
<text x="6.4" y="178.3">A</text>
<text x="19.7" y="177.9">BT1</text>
<text x="19.7" y="179.5">Battery holder</text>
<text x="41.1" y="179.9">OC1A_N</text>
<text x="48.4" y="177.7">Q1</text>
<text x="48.4" y="179.3">MOSFET N</text>
<text x="53.5" y="174.7">BAT54C</text>
<text x="64.9" y="178.1">+ C60</text>
<text x="66.4" y="179.5">22u</text>
<text x="71.6" y="178.1">OC1B</text>
<text x="87.8" y="177.9">D2</text>
<text x="87.8" y="179.7">DIODE</text>
<text x="104.4" y="178.1">+ C61</text>
<text x="105.9" y="179.5">22u</text>
<text x="112.7" y="177.9">D6</text>
<text x="112.7" y="179.7">3.6V</text>
<text x="134.4" y="174.5">ATtiny25</text>
<text x="165.4" y="175.4">500k</text>
<text x="272" y="178.3">A</text>
<text x="208.9" y="181.7">Title</text>
<text x="24.6" y="188.8">BATTERY_GND</text>
<text x="208.9" y="187">Size</text>
<text x="209.8" y="189.7">B</text>
<text x="217.8" y="187">Number</text>
<text x="253.7" y="187">Revision</text>
<text x="27.3" y="196.9">1</text>
<text x="72.1" y="196.9">2</text>
<text x="117" y="196.9">3</text>
<text x="161.8" y="196.9">4</text>
<text x="206.7" y="196.9">5</text>
<text x="208.9" y="192.4">Date:</text>
<text x="208.9" y="194.2">File:</text>
<text x="217" y="192.4">14-Nov-2008</text>
<text x="217" y="194.2">E:\Projects\MP3-Player\MP3Player.ddb</text>
<text x="244.8" y="192.4">Sheet</text>
<text x="244.8" y="194.2">Drawn By:</text>
<text x="249.8" y="192.4">of</text>
<text x="251.6" y="196.9">6</text>
</g>
</svg>
